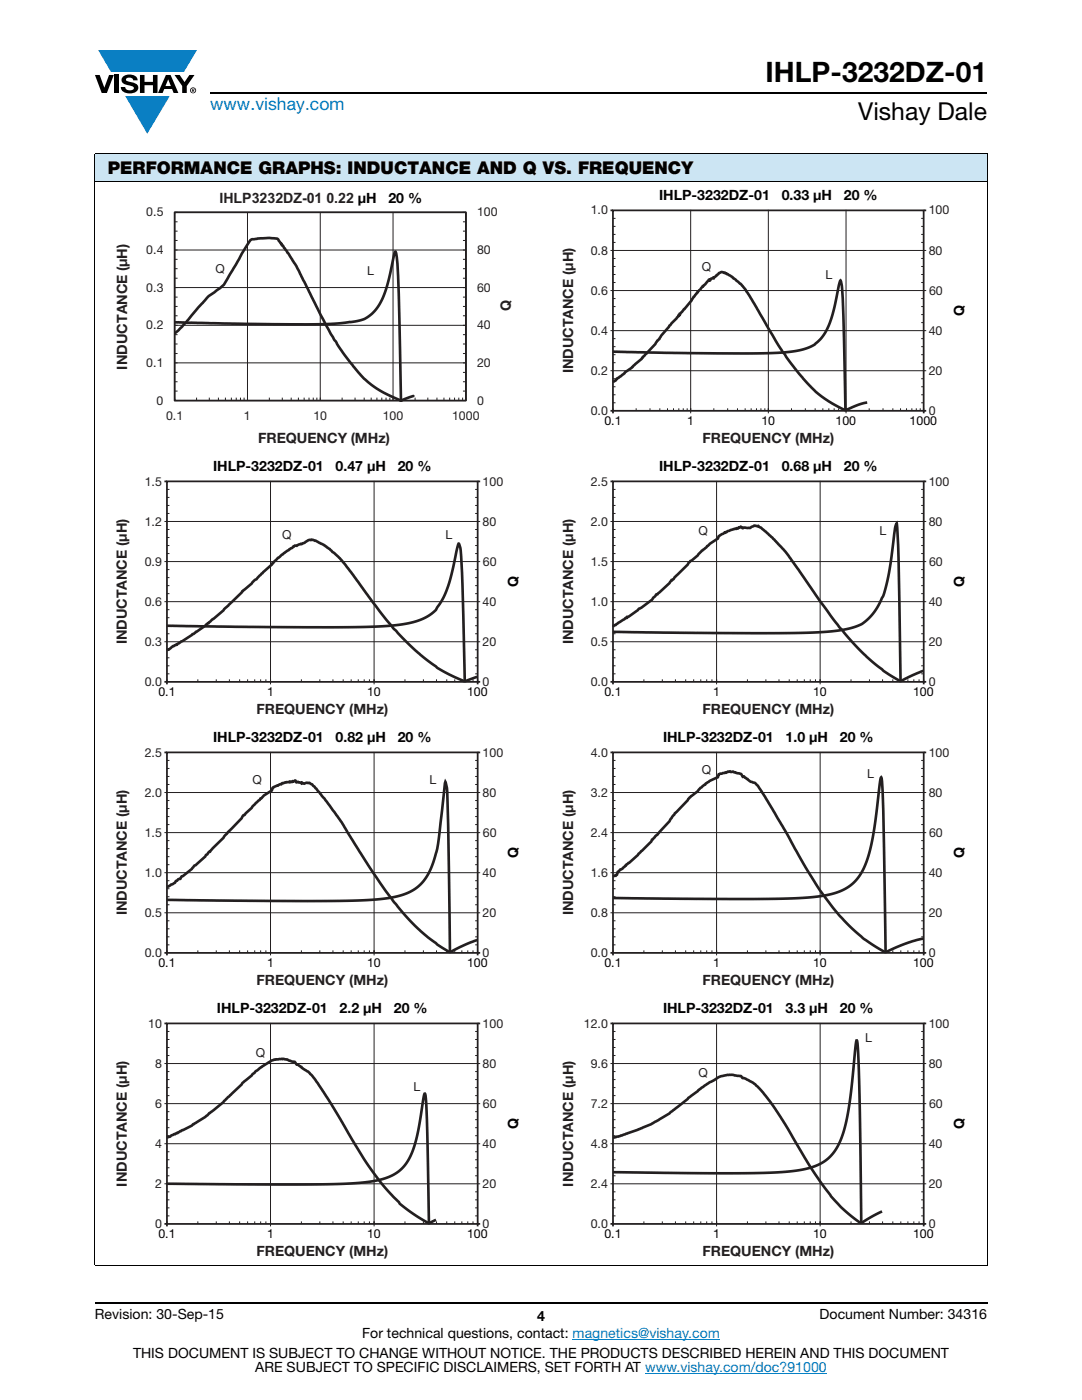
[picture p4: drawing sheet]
<svg xmlns="http://www.w3.org/2000/svg" width="216mm" height="279mm" viewBox="0 0 216 279" stroke-linecap="round" stroke-linejoin="round" font-family="sans-serif">
<g fill="#0a7fc3">
<path d="M19.6 10h19.7l-2.6 4.3h-1.1h-13.5z"/>
<path d="M25 19.2h8.9l-4.5 7.5z"/>
</g>
<g fill="#000">
<path d="M18.9 15h1l.9 2.5 1-2.5h.9l-1.4 3.6h-1zM22.9 15h.9v3.6h-.9zM24.6 15.3a2.1 2.1 0 0 1 2.8 .3l.1 .4h-.9a.79 .79 0 0 0-.7-.5 .79 .79 0 0 0-.8 .4l.3 .3 1 .2a1.08 1.08 0 0 1 1.2 1 1.08 1.08 0 0 1-1.1 1.2 1.73 1.73 0 0 1-2.4-1.2h.9a.96 .96 0 0 0 .8 .6 .96 .96 0 0 0 .9-.4 1.31 1.31 0 0 0-1.2-.6 1.03 1.03 0 0 1-1.1-.6 1.03 1.03 0 0 1 .2-1.1zM27.9 15h.9v1.3h1.7v-1.3h.9v3.6h-.9v-1.6h-1.7v1.6h-.9zM34.8 15h1.1l.9 1.4 1-1.4h1l-1.5 2.2v1.4h-.9v-1.4z"/>
<path d="M33.6 15.9l.5 1.3h-1.1zM33.1 15l-1.6 3.6h1l.3-.8h1.5l.3 .8h1l-1.6-3.6z"/>
<path d="M38.4 17.8h.2v.2h-.2zM38.3 17.7v.7h.1v-.3l.4 .3-.2-.3 .2-.2-.1-.2z"/>
<path d="M38.1 18a.46 .46 0 0 1 .9 0 .46 .46 0 0 1-.9 0zM37.9 18a.6 .6 0 0 0 1.2 0 .6 .6 0 0 0-1.2 0z"/>
</g>
<path d="M42 18.6h155M18.9 260h178.1" fill="none" stroke="#000" stroke-width=".36"/>
<path d="M114.3 267.3h29.3M128.7 274h36.3" fill="none" stroke="#007ec4" stroke-width=".2"/>
<path d="M18.9 30.7h178.1v5.5h-178.1z" fill="#cce5f3"/>
<path d="M18.9 30.7h178.1M18.9 36.2h178.1M18.9 30.8v221.7M197 30.8v221.7M18.9 252.6h178.1" fill="none" stroke="#000" stroke-width=".2"/>
<path d="M23 38.2h79.5v50.9h-79.5z" fill="#fff"/>
<g fill="none" stroke="#231f20" stroke-width=".2">
<path d="M34.8 42.4h58.2v37.5h-58.2zM34.8 59.3h.6M34.8 55.5h.6M34.8 53.6h.6M34.8 51.8h.6M34.8 48h.6M34.8 46.1h.6M34.8 44.3h.6M49.4 42.4v37.5M63.9 42.4v37.5M78.4 42.4v37.5M92.4 59.3h.6"/>
<path d="M92.4 55.5h.6M92.4 53.6h.6M92.4 51.8h.6M92.4 48h.6M92.4 46.1h.6M92.4 44.3h.6M93 57.4h-58.2M93 49.9h-58.2M34.8 64.9h58.2M34.8 78h.6M34.8 76.2h.6M34.8 74.3h.6"/>
<path d="M34.8 70.6h.6M34.8 68.7h.6M34.8 66.8h.6M34.8 64.9h.6M34.8 63h.6M34.8 61.2h.6M39.2 79.4v.5M41.8 79.4v.5M43.6 79.4v.5M45 79.4v.5M46.2 79.4v.5M47.1 79.4v.5"/>
<path d="M48 79.4v.5M48.7 79.4v.5M53.7 79.4v.5M56.3 79.4v.5M58.1 79.4v.5M59.5 79.4v.5M60.7 79.4v.5M61.7 79.4v.5M62.5 79.4v.5M63.2 79.4v.5M68.3 79.4v.5M70.8 79.4v.5"/>
<path d="M72.7 79.4v.5M74.1 79.4v.5M75.2 79.4v.5M76.2 79.4v.5M77 79.4v.5M77.8 79.4v.5M82.8 79.4v.5M85.4 79.4v.5M87.2 79.4v.5M88.6 79.4v.5M89.7 79.4v.5M90.7 79.4v.5"/>
<path d="M91.5 79.4v.5M92.3 79.4v.5M92.4 78h.6M92.4 76.2h.6M92.4 74.3h.6M92.4 70.6h.6M92.4 68.7h.6M92.4 66.8h.6M92.4 64.9h.6M92.4 63h.6M92.4 61.2h.6M93 72.4h-58.2"/>
</g>
<path d="M34.8 42.4h58.2v37.5h-58.2z" fill="none" stroke="#231f20" stroke-width=".35"/>
<path d="M34.8 64.3l14.1 .3 13.8 .1 5.1-.2 3-.3 1.5-.4 1-.5 1.1-.8 1-1.3 .8-1.4 1.1-2.9 1.3-6.1 .3-.6a75.1 75.1 0 0 1 .8 12.3l.3 17.8M34.8 66.5l2.2-2 4.5-5.2 3.2-2.5 3.6-6.2 1.7-2.7 .3-.2 1.1-.1 2.3-.1 1.2 .1a.77 .77 0 0 1 .9 .6l1.4 1.9 1.9 3 6.1 12 1.5 2.7 2.1 3.1 2.8 3.5 1.8 1.8 2.5 1.8 2.9 1.4a1.63 1.63 0 0 0 2 .2l1.7-.6" fill="none" stroke="#231f20" stroke-width=".53"/>
<g fill="#fff">
<path d="M73.3 52.4h1.4v2.9h-1.4z"/>
<path d="M43 52.2h1.9v2.9h-1.9z"/>
<path d="M112 37.6h81v51.5h-81z"/>
</g>
<g fill="none" stroke="#231f20" stroke-width=".2">
<path d="M121.8 50h62.5M121.8 58h62.5M122.3 59.6h.5M122.3 51.6h.5M122.3 53.2h.5M122.3 54.8h.5M122.3 56.4h.5M122.3 43.6h.5M122.3 45.2h.5M122.3 46.8h.5M122.3 48.4h.5M121.8 66h62.5"/>
<path d="M121.8 74h62.5M122.3 61.2h.5M122.3 62.8h.5M122.3 64.4h.5M122.3 67.6h.5M122.3 69.2h.5M122.3 70.8h.5M122.3 72.4h.5M122.3 75.6h.5M122.3 77.2h.5M122.3 78.8h.5M122.3 80.4h.5"/>
</g>
<path d="M121.8 42h.5M122.3 42h62v40h-62zM121.8 82h.5" fill="none" stroke="#231f20" stroke-width=".35"/>
<path d="M163.9 53.5h3v3h-3z" fill="#fff"/>
<path d="M163.9 53.5h3v3h-3z" fill="none" stroke="#fff" stroke-width=".35"/>
<path d="M184.3 42h.5M122.3 82v.5M184.8 82h-.5v.5" fill="none" stroke="#231f20" stroke-width=".35"/>
<g fill="none" stroke="#231f20" stroke-width=".2">
<path d="M137.8 42v40.5M153.3 42v40.5M168.8 42v40.5M183.8 59.6h.5M183.8 51.6h.5M183.8 53.2h.5M183.8 54.8h.5M183.8 56.4h.5M183.8 43.6h.5M183.8 45.2h.5M183.8 46.8h.5M183.8 48.4h.5"/>
<path d="M184.3 50h.5M184.3 58h.5M183.8 61.2h.5M183.8 62.8h.5M183.8 64.4h.5M183.8 67.6h.5M183.8 69.2h.5M183.8 70.8h.5M183.8 72.4h.5M183.8 75.6h.5M183.8 77.2h.5M183.8 78.8h.5"/>
<path d="M184.3 74h.5M184.3 66h.5M122.3 81.5v.5M126.9 81.5v.5M129.7 81.5v.5M131.7 81.5v.5M133.2 81.5v.5M134.4 81.5v.5M135.5 81.5v.5M136.3 81.5v.5M137.1 81.5v.5M142.4 81.5v.5"/>
<path d="M145.2 81.5v.5M147.2 81.5v.5M148.7 81.5v.5M149.9 81.5v.5M150.9 81.5v.5M151.8 81.5v.5M152.6 81.5v.5M157.9 81.5v.5M160.7 81.5v.5M162.7 81.5v.5M164.2 81.5v.5M165.4 81.5v.5"/>
<path d="M166.4 81.5v.5M167.3 81.5v.5M168.1 81.5v.5M173.4 81.5v.5M176.2 81.5v.5M178.2 81.5v.5M179.7 81.5v.5M180.9 81.5v.5M181.9 81.5v.5M182.8 81.5v.5M183.6 81.5v.5M183.8 80.4h.5"/>
<path d="M184.3 81.5v.5"/>
</g>
<path d="M139.5 51.8h3v3h-3z" fill="#fff"/>
<path d="M139.5 51.8h3v3h-3z" fill="none" stroke="#fff" stroke-width=".35"/>
<path d="M122.3 76.2l3.7-2.8 2-1.8 2.7-2.9 2.9-3.7 3-3.3 2.6-3.5 1.5-1.5 .7-.9 .3 .2 .2-.4 .4-.2 .1 .1 1.2-1.1a1.48 1.48 0 0 1 1.5 .3l1 .5 1.7 1.4 1 1.2 7.3 12.4 4.2 5.4 2.5 2.6 1 .8 2.2 1.5 2.2 1.1a1.36 1.36 0 0 0 1.6-.2l1.9-.8 1.3-.3M122.3 70.2l15.4 .3h14.2l5.3-.2 3.5-.7 1.9-.8 1.4-1.4 1-1.5 1.1-3.1 1.6-6.8a12.7 12.7 0 0 1 .5 4.5l.5 21.4" fill="none" stroke="#231f20" stroke-width=".53"/>
<path d="M23 91.7h81v51.5h-81z" fill="#fff"/>
<g fill="none" stroke="#231f20" stroke-width=".2">
<path d="M33.3 97.7h.5M33.3 99.3h.5M32.8 104.1h62.5M32.8 112.1h62.5M33.3 113.7h.5M33.3 115.3h.5M33.3 116.9h.5M33.3 118.5h.5M33.3 105.7h.5M33.3 107.3h.5M33.3 108.9h.5M33.3 110.5h.5"/>
<path d="M33.3 100.9h.5M33.3 102.5h.5M32.8 128.1h62.5M33.3 121.7h.5M33.3 123.3h.5M33.3 124.9h.5M33.3 126.5h.5M33.3 129.7h.5M33.3 131.3h.5M33.3 132.9h.5M33.3 134.5h.5M95.3 120.1h-62.5"/>
</g>
<path d="M32.8 96.1h.5M33.3 96.1h62v40h-62zM32.8 136.1h.5" fill="none" stroke="#231f20" stroke-width=".35"/>
<path d="M55.7 105.4h3v3h-3z" fill="#fff"/>
<path d="M55.7 105.4h3v3h-3z" fill="none" stroke="#fff" stroke-width=".35"/>
<path d="M88.1 105.4h3v3h-3z" fill="#fff"/>
<path d="M88.1 105.4h3v3h-3z" fill="none" stroke="#fff" stroke-width=".35"/>
<path d="M95.3 96.1h.5M33.3 136.1v.5M95.8 136.1h-.5v.5" fill="none" stroke="#231f20" stroke-width=".35"/>
<g fill="none" stroke="#231f20" stroke-width=".2">
<path d="M54 96.1v40.5M74.6 96.1v40.5M94.8 97.7h.5M94.8 99.3h.5M94.8 113.7h.5M94.8 115.3h.5M94.8 116.9h.5M94.8 118.5h.5M94.8 105.7h.5M94.8 107.3h.5M94.8 108.9h.5M94.8 110.5h.5"/>
<path d="M94.8 100.9h.5M94.8 102.5h.5M95.3 104.1h.5M95.3 112.1h.5M33.3 135.6v.5M39.5 135.6v.5M43.2 135.6v.5M45.8 135.6v.5M47.8 135.6v.5M49.4 135.6v.5M50.8 135.6v.5M52 135.6v.5"/>
<path d="M53.1 135.6v.5M60.1 135.6v.5M63.8 135.6v.5M66.4 135.6v.5M68.5 135.6v.5M70.1 135.6v.5M71.5 135.6v.5M72.7 135.6v.5M73.7 135.6v.5M80.8 135.6v.5M84.5 135.6v.5M87.1 135.6v.5"/>
<path d="M89.1 135.6v.5M90.7 135.6v.5M92.2 135.6v.5M93.3 135.6v.5M94.4 135.6v.5M94.8 121.7h.5M94.8 123.3h.5M94.8 124.9h.5M94.8 126.5h.5M94.8 129.7h.5M94.8 131.3h.5M94.8 132.9h.5"/>
<path d="M94.8 134.5h.5M95.3 135.6v.5M95.3 128.1h.5M95.3 120.1h.5"/>
</g>
<path d="M33.3 124.9l20.3 .2 17.6 .1 7.1-.4 4.4-.7 1.9-.7 1.7-1 .7-.7 1.2-2 .8-1.5 .7-2.1 1.5-6.7 .4-.9a18.6 18.6 0 0 1 .6 5.9l.5 21.6M33.3 129.8l5.4-3.3 2.9-2.1 2.9-2.5 3.8-3.9 2.9-2.4 5.1-4.9 2.5-1.8h.4l.4-.2 .6-.1 1.3-.8 .7-.1 .8 .2 1.9 1 2.9 2.5 2.3 2.8 7 9.5 1.4 1.8 3.8 3.8 2.1 1.8 2.8 2.2 2.4 1.3 2.3 1.1a1.75 1.75 0 0 0 2-.2l1.3-.4" fill="none" stroke="#231f20" stroke-width=".53"/>
<path d="M112 91.7h81v51.5h-81z" fill="#fff"/>
<g fill="none" stroke="#231f20" stroke-width=".2">
<path d="M122.3 97.7h.5M122.3 99.3h.5M121.8 104.1h62.5M121.8 112.1h62.5M122.3 113.7h.5M122.3 115.3h.5M122.3 116.9h.5M122.3 118.5h.5M122.3 105.7h.5M122.3 107.3h.5M122.3 108.9h.5M122.3 110.5h.5"/>
<path d="M122.3 100.9h.5M122.3 102.5h.5M121.8 128.1h62.5M122.3 121.7h.5M122.3 123.3h.5M122.3 124.9h.5M122.3 126.5h.5M122.3 129.7h.5M122.3 131.3h.5M122.3 132.9h.5M122.3 134.5h.5M184.3 120.1h-62.5"/>
</g>
<path d="M121.8 96.1h.5M122.3 96.1h62v40h-62zM121.8 136.1h.5" fill="none" stroke="#231f20" stroke-width=".35"/>
<path d="M138.8 104.6h3v3h-3z" fill="#fff"/>
<path d="M138.8 104.6h3v3h-3z" fill="none" stroke="#fff" stroke-width=".35"/>
<path d="M174.7 104.6h3v3h-3z" fill="#fff"/>
<path d="M174.7 104.6h3v3h-3z" fill="none" stroke="#fff" stroke-width=".35"/>
<path d="M184.3 96.1h.5M122.3 136.1v.5M184.8 136.1h-.5v.5" fill="none" stroke="#231f20" stroke-width=".35"/>
<g fill="none" stroke="#231f20" stroke-width=".2">
<path d="M143 96.1v40.5M163.7 96.1l-.1 40.5M183.8 97.7h.5M183.8 99.3h.5M183.8 113.7h.5M183.8 115.3h.5M183.8 116.9h.5M183.8 118.5h.5M183.8 105.7h.5M183.8 107.3h.5M183.8 108.9h.5M183.8 110.5h.5"/>
<path d="M183.8 100.9h.5M183.8 102.5h.5M184.3 104.1h.5M184.3 112.1h.5M122.3 135.6v.5M128.5 135.6v.5M132.2 135.6v.5M134.8 135.6v.5M136.8 135.6v.5M138.4 135.6v.5M139.8 135.6v.5M141 135.6v.5"/>
<path d="M142.1 135.6v.5M149.1 135.6v.5M152.8 135.6v.5M155.4 135.6v.5M157.5 135.6v.5M159.1 135.6v.5M160.5 135.6v.5M161.7 135.6v.5M162.7 135.6v.5M169.8 135.6v.5M173.5 135.6v.5M176.1 135.6v.5"/>
<path d="M178.1 135.6v.5M179.7 135.6v.5M181.2 135.6v.5M182.3 135.6v.5M183.4 135.6v.5M183.8 121.7h.5M183.8 123.3h.5M183.8 124.9h.5M183.8 126.5h.5M183.8 129.7h.5M183.8 131.3h.5M183.8 132.9h.5"/>
<path d="M183.8 134.5h.5M184.3 128.1h.5M184.3 120.1h.5M184.3 135.6v.5"/>
</g>
<path d="M122.3 126.1l32.2 .3 7.2-.1 4.8-.4 3.1-.5 2.4-.9 1.1-.9 1-1 1.6-2.7a28 28 0 0 0 2.2-9.2l.7-5 .3-1.2a461.2 461.2 0 0 1 .7 27.6l.1 3.9M122.3 125.1l2.5-1.7 .2-.1 .1-.2 .4-.1 4.6-3.3 .8-1 .3-.1 2.3-2.2 .5-.6 .4-.2 3.4-3.6 1.4-1.1 .8-1 1.6-1.4 1.5-.9a3.5 3.5 0 0 1 2-1.5l2.5-.9a.39 .39 0 0 1 .6 .2l.4-.1 1 .1 .4-.3a1.87 1.87 0 0 1 2 .3l2.1 1.9 2.6 2.8 9.3 13.1 4 4.8 2 2.2 2.3 2.1 2.1 1.7 2.6 1.6a1.07 1.07 0 0 0 1.6-.1l3.6-1.6" fill="none" stroke="#231f20" stroke-width=".53"/>
<path d="M23 145.8h81v51.5h-81z" fill="#fff"/>
<g fill="none" stroke="#231f20" stroke-width=".2">
<path d="M32.8 158.2h62.5M33.3 159.8h.5M33.3 151.8h.5M33.3 153.4h.5M33.3 155h.5M33.3 156.6h.5M32.8 166.2h62.5M32.8 174.2h62.5M33.3 167.8h.5M33.3 169.4h.5M33.3 171h.5M33.3 172.6h.5"/>
<path d="M33.3 175.8h.5M33.3 177.4h.5M33.3 179h.5M33.3 161.4h.5M33.3 163h.5M33.3 164.6h.5M32.8 182.2h62.5M33.3 180.6h.5M33.3 183.8h.5M33.3 185.4h.5M33.3 187h.5M33.3 188.6h.5"/>
</g>
<path d="M32.8 150.2h.5M33.3 150.2h62v40h-62zM32.8 190.2h.5" fill="none" stroke="#231f20" stroke-width=".35"/>
<path d="M49.8 154.3h3v3h-3z" fill="#fff"/>
<path d="M49.8 154.3h3v3h-3z" fill="none" stroke="#fff" stroke-width=".35"/>
<path d="M84.9 154.3h3v3h-3z" fill="#fff"/>
<path d="M84.9 154.3h3v3h-3z" fill="none" stroke="#fff" stroke-width=".35"/>
<path d="M95.3 150.2h.5M33.3 190.2v.5M95.8 190.2h-.5v.5" fill="none" stroke="#231f20" stroke-width=".35"/>
<g fill="none" stroke="#231f20" stroke-width=".2">
<path d="M54 150.2v40.5M74.6 150.2v40.5M94.8 159.8h.5M94.8 151.8h.5M94.8 153.4h.5M94.8 155h.5M94.8 156.6h.5M95.3 158.2h.5M94.8 167.8h.5M94.8 169.4h.5M94.8 171h.5M94.8 172.6h.5"/>
<path d="M94.8 175.8h.5M94.8 177.4h.5M94.8 179h.5M94.8 161.4h.5M94.8 163h.5M94.8 164.6h.5M95.3 166.2h.5M95.3 174.2h.5M33.3 189.7v.5M39.5 189.7v.5M43.2 189.7v.5M45.8 189.7v.5"/>
<path d="M47.8 189.7v.5M49.4 189.7v.5M50.8 189.7v.5M52 189.7v.5M53.1 189.7v.5M60.1 189.7v.5M63.8 189.7v.5M66.4 189.7v.5M68.5 189.7v.5M70.1 189.7v.5M71.5 189.7v.5M72.7 189.7v.5"/>
<path d="M73.7 189.7v.5M80.8 189.7v.5M84.5 189.7v.5M87.1 189.7v.5M89.1 189.7v.5M90.7 189.7v.5M92.2 189.7v.5M93.3 189.7v.5M94.4 189.7v.5M94.8 180.6h.5M94.8 183.8h.5M94.8 185.4h.5"/>
<path d="M94.8 187h.5M94.8 188.6h.5M95.3 189.7v.5M95.3 182.2h.5"/>
</g>
<path d="M33.3 179.6l33 .2 6.8-.2 4.5-.4 1.9-.4 1.7-.5 1.3-.7 1.1-.8 1-1.1 .8-1.2 .7-1.5 .7-1.9a39.5 39.5 0 0 0 1.3-8.5l.6-5.9 .2-.7v.1a40.3 40.3 0 0 1 .5 8.4l.4 25.6M33.3 177l1.6-.8 .7-.7 .4-.1a.68 .68 0 0 1 .6-.6l4.3-3.8 .2-.4 .8-.6 6.2-6.6 .4-.7 .3-.1 3.2-3.2 1.9-1.4a.66 .66 0 0 0 .5-.8l1.7-.7 .2-.2 1.4-.3 .6 .1 .6-.3a.31 .31 0 0 0 .2 .3 .31 .31 0 0 0 .4-.1l1.2 .4 .5-.2h.6l.5 .4 .8 .8 1.6 1.9 3.5 4.9 5.6 9 4.8 6.8 2.4 2.8 2.4 2.5 3.8 3.2 1.7 1a1.22 1.22 0 0 0 1.9 0l4.4-1.9" fill="none" stroke="#231f20" stroke-width=".53"/>
<path d="M112 145.8h81v51.5h-81z" fill="#fff"/>
<g fill="none" stroke="#231f20" stroke-width=".2">
<path d="M121.8 158.2h62.5M122.3 159.8h.5M122.3 151.8h.5M122.3 153.4h.5M122.3 155h.5M122.3 156.6h.5M121.8 166.2h62.5M121.8 174.2h62.5M122.3 167.8h.5M122.3 169.4h.5M122.3 171h.5M122.3 172.6h.5"/>
<path d="M122.3 175.8h.5M122.3 177.4h.5M122.3 179h.5M122.3 161.4h.5M122.3 163h.5M122.3 164.6h.5M121.8 182.2h62.5M122.3 180.6h.5M122.3 183.8h.5M122.3 185.4h.5M122.3 187h.5M122.3 188.6h.5"/>
</g>
<path d="M121.8 150.2h.5M122.3 150.2h62v40h-62zM121.8 190.2h.5" fill="none" stroke="#231f20" stroke-width=".35"/>
<path d="M139.5 152.2h3v3h-3z" fill="#fff"/>
<path d="M139.5 152.2h3v3h-3z" fill="none" stroke="#fff" stroke-width=".35"/>
<path d="M172.2 152.9h3v3h-3z" fill="#fff"/>
<path d="M172.2 152.9h3v3h-3z" fill="none" stroke="#fff" stroke-width=".35"/>
<path d="M184.3 150.2h.5M122.3 190.2v.5M184.8 190.2h-.5v.5" fill="none" stroke="#231f20" stroke-width=".35"/>
<g fill="none" stroke="#231f20" stroke-width=".2">
<path d="M143 150.2v40.5M163.7 150.2l-.1 40.5M183.8 159.8h.5M183.8 151.8h.5M183.8 153.4h.5M183.8 155h.5M183.8 156.6h.5M184.3 158.2h.5M183.8 167.8h.5M183.8 169.4h.5M183.8 171h.5M183.8 172.6h.5"/>
<path d="M183.8 175.8h.5M183.8 177.4h.5M183.8 179h.5M183.8 161.4h.5M183.8 163h.5M183.8 164.6h.5M184.3 166.2h.5M184.3 174.2h.5M122.3 189.7v.5M128.5 189.7v.5M132.2 189.7v.5M134.8 189.7v.5"/>
<path d="M136.8 189.7v.5M138.4 189.7v.5M139.8 189.7v.5M141 189.7v.5M142.1 189.7v.5M149.1 189.7v.5M152.8 189.7v.5M155.4 189.7v.5M157.5 189.7v.5M159.1 189.7v.5M160.5 189.7v.5M161.7 189.7v.5"/>
<path d="M162.7 189.7v.5M169.8 189.7v.5M173.5 189.7v.5M176.1 189.7v.5M178.1 189.7v.5M179.7 189.7v.5M181.2 189.7v.5M182.3 189.7v.5M183.4 189.7v.5M183.8 180.6h.5M183.8 183.8h.5M183.8 185.4h.5"/>
<path d="M183.8 187h.5M183.8 188.6h.5M184.3 182.2h.5M184.3 189.7v.5"/>
</g>
<path d="M122.3 179.2l23 .2 12.3-.1 6.5-.5 2.2-.5 1.7-.6 1.6-.9 1.3-1.2 1.1-1.7 .9-2 .7-2.2 .7-3.2 1.3-10.5 .3-.8a506.4 506.4 0 0 1 .7 29.7l.1 5.1M122.3 174.9l.8-.4a2.16 2.16 0 0 1 1.2-1.3l2.9-2.5 2.7-2.7 .2-.4 3.4-3.6 1.2-1.7 2.4-2.5 .5-.6 1.6-1.2 .6-.8 1-.8 1.6-.9a1.34 1.34 0 0 0 1.1-1l2.2-.6 1.4 .4a1.13 1.13 0 0 1 1.1 .7l.2-.1 1.3 1.1 .4 .1a3.6 3.6 0 0 1 2 2.1l4.6 7.6 4.4 7.9 2.4 3.8 2.4 3.3 1.7 2 3.1 3.1 1.6 1.4 3.7 2.4a1.07 1.07 0 0 0 1.5-.1l3.8-1.5 2.9-.8" fill="none" stroke="#231f20" stroke-width=".53"/>
<path d="M23 199.9h81v51.5h-81z" fill="#fff"/>
<g fill="none" stroke="#231f20" stroke-width=".2">
<path d="M32.8 212.3h62.5M33.3 213.9h.5M33.3 215.5h.5M33.3 217.1h.5M33.3 218.7h.5M33.3 205.9h.5M33.3 207.5h.5M33.3 209.1h.5M33.3 210.7h.5M32.8 220.3h62.5M32.8 236.3h62.5M33.3 221.9h.5"/>
<path d="M33.3 223.5h.5M33.3 225.1h.5M33.3 226.7h.5M33.3 229.9h.5M33.3 231.5h.5M33.3 233.1h.5M33.3 234.7h.5M33.3 237.9h.5M33.3 239.5h.5M95.3 228.3h-62.5M33.3 241.1h.5M33.3 242.7h.5"/>
</g>
<path d="M32.8 204.3h.5M33.3 204.2h62v40.1h-62zM32.8 244.3h.5" fill="none" stroke="#231f20" stroke-width=".35"/>
<path d="M50.5 208.8h3v3h-3z" fill="#fff"/>
<path d="M50.5 208.8h3v3h-3z" fill="none" stroke="#fff" stroke-width=".35"/>
<path d="M81.7 215.5h3v3h-3z" fill="#fff"/>
<path d="M81.7 215.5h3v3h-3z" fill="none" stroke="#fff" stroke-width=".35"/>
<path d="M95.3 204.3h.5M33.3 244.3v.5M95.8 244.3h-.5v.5" fill="none" stroke="#231f20" stroke-width=".35"/>
<g fill="none" stroke="#231f20" stroke-width=".2">
<path d="M54 204.3v40.5M74.6 204.3v40.5M94.8 213.9h.5M94.8 215.5h.5M94.8 217.1h.5M94.8 218.7h.5M94.8 205.9h.5M94.8 207.5h.5M94.8 209.1h.5M94.8 210.7h.5M95.3 212.3h.5M94.8 221.9h.5"/>
<path d="M94.8 223.5h.5M94.8 225.1h.5M94.8 226.7h.5M94.8 229.9h.5M94.8 231.5h.5M94.8 233.1h.5M94.8 234.7h.5M94.8 237.9h.5M94.8 239.5h.5M95.3 220.3h.5M95.3 236.3h.5M95.3 228.3h.5"/>
<path d="M33.3 243.8v.5M39.5 243.8v.5M43.2 243.8v.5M45.8 243.8v.5M47.8 243.8v.5M49.4 243.8v.5M50.8 243.8v.5M52 243.8v.5M53.1 243.8v.5M60.1 243.8v.5M63.8 243.8v.5M66.4 243.8v.5"/>
<path d="M68.5 243.8v.5M70.1 243.8v.5M71.5 243.8v.5M72.7 243.8v.5M73.7 243.8v.5M80.8 243.8v.5M84.5 243.8v.5M87.1 243.8v.5M89.1 243.8v.5M90.7 243.8v.5M92.2 243.8v.5M93.3 243.8v.5"/>
<path d="M94.4 243.8v.5M94.8 241.1h.5M94.8 242.7h.5M95.3 243.8v.5"/>
</g>
<path d="M33.3 236.2l21.1 .2 12.6-.1 6.3-.4 3.8-.8 1.6-.8 1.3-.9 1.1-1.3 .9-1.5 .7-2 .5-2 1.3-7.7 .3-.6 .2 1.4 .2 4.1 .4 20.3M33.3 227l.6-.2 4.3-2.1 2.8-1.8 3.5-2.9 3.9-3.9 2.6-2.3 2.6-1.8 1.1-.5 1.6-.2 1 .1 .8 .4a1.2 1.2 0 0 1 1.2 .7l2.2 1.4 1.5 1.7 3.1 4.8 6.5 10.9 3.8 5.2 3.4 3.8 2.6 1.9 2.5 1.6a.95 .95 0 0 0 1.5-.1l.6-.3" fill="none" stroke="#231f20" stroke-width=".53"/>
<path d="M112 199.9h81v51.5h-81z" fill="#fff"/>
<g fill="none" stroke="#231f20" stroke-width=".2">
<path d="M121.8 212.3h62.5M122.3 213.9h.5M122.3 215.5h.5M122.3 217.1h.5M122.3 218.7h.5M122.3 205.9h.5M122.3 207.5h.5M122.3 209.1h.5M122.3 210.7h.5M121.8 220.3h62.5M121.8 236.3h62.5M122.3 221.9h.5"/>
<path d="M122.3 223.5h.5M122.3 225.1h.5M122.3 226.7h.5M122.3 229.9h.5M122.3 231.5h.5M122.3 233.1h.5M122.3 234.7h.5M122.3 237.9h.5M122.3 239.5h.5M184.3 228.3h-62.5M122.3 241.1h.5M122.3 242.7h.5"/>
</g>
<path d="M121.8 204.3h.5M122.3 204.2h62v40.1h-62zM121.8 244.3h.5" fill="none" stroke="#231f20" stroke-width=".35"/>
<path d="M138.8 212.7h3v3h-3z" fill="#fff"/>
<path d="M138.8 212.7h3v3h-3z" fill="none" stroke="#fff" stroke-width=".35"/>
<path d="M171.8 205.8h3v3h-3z" fill="#fff"/>
<path d="M171.8 205.8h3v3h-3z" fill="none" stroke="#fff" stroke-width=".35"/>
<path d="M184.3 204.3h.5M122.3 244.3v.5M184.8 244.3h-.5v.5" fill="none" stroke="#231f20" stroke-width=".35"/>
<g fill="none" stroke="#231f20" stroke-width=".2">
<path d="M143 204.3v40.5M163.7 204.3l-.1 40.5M183.8 213.9h.5M183.8 215.5h.5M183.8 217.1h.5M183.8 218.7h.5M183.8 205.9h.5M183.8 207.5h.5M183.8 209.1h.5M183.8 210.7h.5M184.3 212.3h.5M183.8 221.9h.5"/>
<path d="M183.8 223.5h.5M183.8 225.1h.5M183.8 226.7h.5M183.8 229.9h.5M183.8 231.5h.5M183.8 233.1h.5M183.8 234.7h.5M183.8 237.9h.5M183.8 239.5h.5M184.3 220.3h.5M184.3 236.3h.5M184.3 228.3h.5"/>
<path d="M122.3 243.8v.5M128.5 243.8v.5M132.2 243.8v.5M134.8 243.8v.5M136.8 243.8v.5M138.4 243.8v.5M139.8 243.8v.5M141 243.8v.5M142.1 243.8v.5M149.1 243.8v.5M152.8 243.8v.5M155.4 243.8v.5"/>
<path d="M157.5 243.8v.5M159.1 243.8v.5M160.5 243.8v.5M161.7 243.8v.5M162.7 243.8v.5M169.8 243.8v.5M173.5 243.8v.5M176.1 243.8v.5M178.1 243.8v.5M179.7 243.8v.5M181.2 243.8v.5M182.3 243.8v.5"/>
<path d="M183.4 243.8v.5M183.8 241.1h.5M183.8 242.7h.5M184.3 243.8v.5"/>
</g>
<path d="M122.3 233.9l21.1 .3 10.5-.2 3.3-.2 2.7-.3 2.2-.6 1.7-.7 1.5-1 1.2-1.4 1-1.7 .9-2.3 .6-2.7 .5-2.9 1.2-11.6 .3-.9 .2 2.2 .3 7.4 .4 26.8M122.3 227.1l1.8-.5 3.2-1.1 2.7-1.2 1.3-.7 2.3-1.4 6.4-5.2 3.5-2.1 1.6-.4h1.1l.9 .2a1.22 1.22 0 0 1 1.2 .4l1.1 .5 1.2 .8 1.6 1.6 3.5 4.9 5.8 9.7 2.8 4.1 1.6 2.1 1.9 2.1 3.3 2.8a1 1 0 0 0 1.6-.2l3.3-1.7" fill="none" stroke="#231f20" stroke-width=".53"/>
<text font-size="5.6" x="152.8" y="16.4">IHLP-3232DZ-01</text>
<text font-size="4.9" x="171.3" y="24">Vishay Dale</text>
<text font-size="3.5" fill="#007ec4" x="42" y="21.9">www.vishay.com</text>
<text font-size="3.5" x="21.5" y="34.8">PERFORMANCE GRAPHS: INDUCTANCE AND Q VS. FREQUENCY</text>
<g font-size="2.8" fill="#231f20">
<text x="43.8" y="40.6">IHLP3232DZ-01 0.22 μH</text>
<text x="101.9" y="62.1" transform="rotate(-90 101.9 62.1)">Q</text>
<text x="25.3" y="73.8" transform="rotate(-90 25.3 73.8)">INDUCTANCE (μH)</text>
<text x="114.3" y="74.5" transform="rotate(-90 114.3 74.5)">INDUCTANCE (μH)</text>
<text x="51.5" y="88.5">FREQUENCY (MHz)</text>
<text x="140.2" y="88.5">FREQUENCY (MHz)</text>
<text x="25.3" y="128.6" transform="rotate(-90 25.3 128.6)">INDUCTANCE (μH)</text>
<text x="114.3" y="128.6" transform="rotate(-90 114.3 128.6)">INDUCTANCE (μH)</text>
<text x="51.2" y="142.6">FREQUENCY (MHz)</text>
<text x="140.2" y="142.6">FREQUENCY (MHz)</text>
<text x="25.3" y="182.7" transform="rotate(-90 25.3 182.7)">INDUCTANCE (μH)</text>
<text x="114.3" y="182.7" transform="rotate(-90 114.3 182.7)">INDUCTANCE (μH)</text>
<text x="51.2" y="196.6">FREQUENCY (MHz)</text>
<text x="140.2" y="196.6">FREQUENCY (MHz)</text>
<text x="25.3" y="236.8" transform="rotate(-90 25.3 236.8)">INDUCTANCE (μH)</text>
<text x="114.3" y="236.8" transform="rotate(-90 114.3 236.8)">INDUCTANCE (μH)</text>
<text x="51.2" y="250.7">FREQUENCY (MHz)</text>
<text x="140.2" y="250.7">FREQUENCY (MHz)</text>
</g>
<g font-size="2.8" fill="#020303">
<text x="77.5" y="40.6">20 %</text>
<text x="131.5" y="39.9">IHLP-3232DZ-01</text>
<text x="156" y="39.9">0.33 μH</text>
<text x="168.4" y="39.9">20 %</text>
<text x="42.5" y="94">IHLP-3232DZ-01</text>
<text x="67" y="94">0.47 μH</text>
<text x="79.4" y="94">20 %</text>
<text x="131.5" y="94">IHLP-3232DZ-01</text>
<text x="156" y="94">0.68 μH</text>
<text x="168.4" y="94">20 %</text>
<text x="42.5" y="148.1">IHLP-3232DZ-01</text>
<text x="67" y="148.1">0.82 μH</text>
<text x="79.4" y="148.1">20 %</text>
<text x="132.3" y="148.1">IHLP-3232DZ-01</text>
<text x="156.8" y="148.1">1.0 μH</text>
<text x="167.6" y="148.1">20 %</text>
<text x="43.3" y="202.2">IHLP-3232DZ-01</text>
<text x="67.8" y="202.2">2.2 μH</text>
<text x="78.6" y="202.2">20 %</text>
<text x="132.3" y="202.2">IHLP-3232DZ-01</text>
<text x="156.8" y="202.2">3.3 μH</text>
<text x="167.6" y="202.2">20 %</text>
</g>
<g font-size="2.8">
<text x="192.4" y="63.1" transform="rotate(-90 192.4 63.1)">Q</text>
<text x="103.4" y="117.2" transform="rotate(-90 103.4 117.2)">Q</text>
<text x="192.4" y="117.2" transform="rotate(-90 192.4 117.2)">Q</text>
<text x="103.4" y="171.3" transform="rotate(-90 103.4 171.3)">Q</text>
<text x="192.4" y="171.3" transform="rotate(-90 192.4 171.3)">Q</text>
<text x="103.4" y="225.4" transform="rotate(-90 103.4 225.4)">Q</text>
<text x="192.4" y="225.4" transform="rotate(-90 192.4 225.4)">Q</text>
<text x="18.9" y="263.3">Revision: 30-Sep-15</text>
<text x="107.2" y="263.6">4</text>
<text x="163.6" y="263.3">Document Number: 34316</text>
<text x="72.3" y="267.1">For technical questions, contact: magnetics@vishay.com</text>
<text x="26.5" y="271">THIS DOCUMENT IS SUBJECT TO CHANGE WITHOUT NOTICE. THE PRODUCTS DESCRIBED HEREIN AND THIS DOCUMENT</text>
<text x="50.9" y="273.8">ARE SUBJECT TO SPECIFIC DISCLAIMERS, SET FORTH AT www.vishay.com/doc?91000</text>
</g>
<g font-size="2.5" fill="#231f20">
<text x="29.2" y="43.2">0.5</text>
<text x="95.2" y="43.2">100</text>
<text x="117.9" y="42.8">1.0</text>
<text x="185.3" y="42.8">100</text>
<text x="29.2" y="50.7">0.4</text>
<text x="95.2" y="50.7">80</text>
<text x="117.9" y="50.8">0.8</text>
<text x="185.3" y="50.8">80</text>
<text x="29.2" y="58.2">0.3</text>
<text x="43" y="54.6">Q</text>
<text x="73.3" y="54.8">L</text>
<text x="95.2" y="58.2">60</text>
<text x="117.9" y="58.8">0.6</text>
<text x="140" y="54">Q</text>
<text x="164.7" y="55.7">L</text>
<text x="185.4" y="58.8">60</text>
<text x="29.2" y="65.7">0.2</text>
<text x="95.2" y="65.7">40</text>
<text x="117.9" y="66.8">0.4</text>
<text x="185.3" y="66.8">40</text>
<text x="29.2" y="73.3">0.1</text>
<text x="95.2" y="73.3">20</text>
<text x="117.9" y="74.9">0.2</text>
<text x="185.3" y="74.8">20</text>
<text x="31.2" y="80.8">0</text>
<text x="33.1" y="83.9">0.1</text>
<text x="48.7" y="83.9">1</text>
<text x="62.5" y="83.9">10</text>
<text x="76.4" y="83.9">100</text>
<text x="90.2" y="83.9">1000</text>
<text x="95.2" y="80.8">0</text>
<text x="117.9" y="82.9">0.0</text>
<text x="185.3" y="82.8">0</text>
<text x="28.9" y="96.9">1.5</text>
<text x="96.3" y="96.9">100</text>
<text x="117.9" y="96.9">2.5</text>
<text x="185.3" y="96.9">100</text>
<text x="28.9" y="104.9">1.2</text>
<text x="56.3" y="107.7">Q</text>
<text x="88.9" y="107.7">L</text>
<text x="96.3" y="104.9">80</text>
<text x="117.9" y="104.9">2.0</text>
<text x="139.4" y="106.8">Q</text>
<text x="175.5" y="106.8">L</text>
<text x="185.3" y="104.9">80</text>
<text x="28.9" y="112.9">0.9</text>
<text x="96.4" y="112.9">60</text>
<text x="117.9" y="112.9">1.5</text>
<text x="185.4" y="112.9">60</text>
<text x="28.9" y="120.9">0.6</text>
<text x="96.3" y="120.9">40</text>
<text x="117.9" y="120.9">1.0</text>
<text x="185.3" y="120.9">40</text>
<text x="28.9" y="128.9">0.3</text>
<text x="96.3" y="128.9">20</text>
<text x="117.9" y="128.9">0.5</text>
<text x="185.3" y="128.9">20</text>
<text x="28.9" y="137">0.0</text>
<text x="96.3" y="136.9">0</text>
<text x="117.9" y="137">0.0</text>
<text x="185.3" y="136.9">0</text>
<text x="28.9" y="151">2.5</text>
<text x="96.3" y="151">100</text>
<text x="117.9" y="151">4.0</text>
<text x="140.1" y="154.4">Q</text>
<text x="173" y="155.2">L</text>
<text x="185.3" y="151">100</text>
<text x="28.9" y="159">2.0</text>
<text x="50.4" y="156.5">Q</text>
<text x="85.7" y="156.5">L</text>
<text x="96.3" y="159">80</text>
<text x="117.9" y="159">3.2</text>
<text x="185.3" y="159">80</text>
<text x="28.9" y="167">1.5</text>
<text x="96.4" y="167">60</text>
<text x="117.9" y="167">2.4</text>
<text x="185.4" y="167">60</text>
<text x="28.9" y="175">1.0</text>
<text x="96.3" y="175">40</text>
<text x="117.9" y="175">1.6</text>
<text x="185.3" y="175">40</text>
<text x="28.9" y="183">0.5</text>
<text x="96.3" y="183">20</text>
<text x="117.9" y="183">0.8</text>
<text x="185.3" y="183">20</text>
<text x="28.9" y="191">0.0</text>
<text x="96.3" y="190.9">0</text>
<text x="117.9" y="191">0.0</text>
<text x="185.3" y="190.9">0</text>
<text x="29.6" y="205.1">10</text>
<text x="96.3" y="205.1">100</text>
<text x="116.5" y="205.1">12.0</text>
<text x="172.6" y="208">L</text>
<text x="185.3" y="205.1">100</text>
<text x="30.9" y="213.1">8</text>
<text x="51.1" y="211">Q</text>
<text x="96.3" y="213.1">80</text>
<text x="117.9" y="213.1">9.6</text>
<text x="139.4" y="214.9">Q</text>
<text x="185.3" y="213.1">80</text>
<text x="30.9" y="221.1">6</text>
<text x="82.5" y="217.7">L</text>
<text x="96.4" y="221.1">60</text>
<text x="117.9" y="221.1">7.2</text>
<text x="185.4" y="221.1">60</text>
<text x="30.9" y="229.1">4</text>
<text x="96.3" y="229.1">40</text>
<text x="117.9" y="229.1">4.8</text>
<text x="185.3" y="229.1">40</text>
<text x="30.9" y="237.1">2</text>
<text x="96.3" y="237">20</text>
<text x="117.9" y="237.1">2.4</text>
<text x="185.3" y="237">20</text>
<text x="30.9" y="245.1">0</text>
<text x="96.3" y="245">0</text>
<text x="117.9" y="245.1">0.0</text>
<text x="185.3" y="245">0</text>
</g>
<g font-size="2.5" fill="#020303">
<text x="120.6" y="84.8">0.1</text>
<text x="137.1" y="84.8">1</text>
<text x="151.9" y="84.8">10</text>
<text x="166.7" y="84.8">100</text>
<text x="181.5" y="84.8">1000</text>
<text x="31.6" y="138.9">0.1</text>
<text x="53.3" y="138.9">1</text>
<text x="73.2" y="138.9">10</text>
<text x="93.2" y="138.9">100</text>
<text x="120.6" y="138.9">0.1</text>
<text x="142.3" y="138.9">1</text>
<text x="162.2" y="138.9">10</text>
<text x="182.2" y="138.9">100</text>
<text x="31.6" y="193">0.1</text>
<text x="53.3" y="193">1</text>
<text x="73.2" y="193">10</text>
<text x="93.2" y="193">100</text>
<text x="120.6" y="193">0.1</text>
<text x="142.3" y="193">1</text>
<text x="162.2" y="193">10</text>
<text x="182.2" y="193">100</text>
<text x="31.6" y="247.1">0.1</text>
<text x="53.3" y="247.1">1</text>
<text x="73.2" y="247.1">10</text>
<text x="93.2" y="247.1">100</text>
<text x="120.6" y="247.1">0.1</text>
<text x="142.3" y="247.1">1</text>
<text x="162.2" y="247.1">10</text>
<text x="182.2" y="247.1">100</text>
</g>
</svg>
